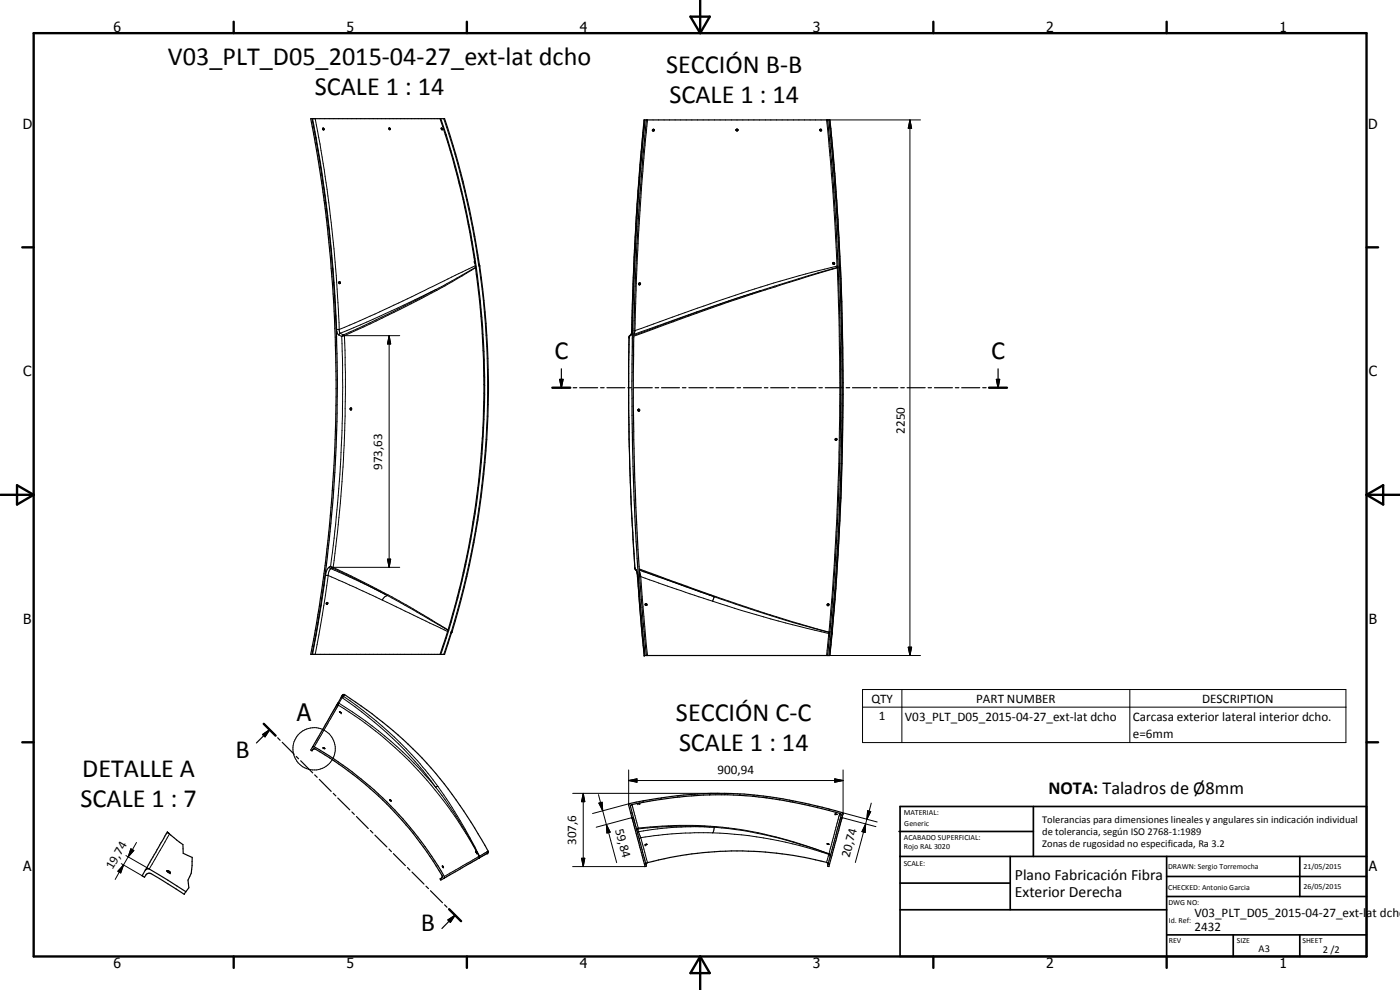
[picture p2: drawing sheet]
<svg xmlns="http://www.w3.org/2000/svg" width="420mm" height="297mm" viewBox="0 0 420 297" stroke-linecap="round" stroke-linejoin="round" font-family="sans-serif">
<g fill="none" stroke="#000" stroke-width=".35">
<path d="M93.2 35.6h40.2a250.7 250.7 0 0 1 10.5 43.9 252.4 252.4 0 0 1-10.5 116.8h-40.2a427 427 0 0 0 0-160.7zM93.6 35.6a430.4 430.4 0 0 1 0 160.7M96.8 38.5h.1a.24 .24 0 0 1 .3 .2 .24 .24 0 0 1-.2 .2zM97 38.4l.2 .4M97.2 38.8h.1M117 38.4h-.3a.25 .25 0 0 0 .1 .4 .25 .25 0 0 0 .3 0v-.1M117 38.4l.1 .2M117 38.4l.1 .3M117 38.6l.1 .1M117.1 38.6v.1M132.1 35.6a252.4 252.4 0 0 1 0 160.7M132.3 35.6a251.6 251.6 0 0 1 0 160.7"/>
<path d="M132.6 38.9l-.1-.5 .2 .5M132.6 38.9h.1M132.7 38.9h.1M193.3 36h55.8l1 10.7a848.6 848.6 0 0 1 2.9 71.6 764.2 764.2 0 0 1-3.9 78.4h-55.8l-2-23.9a3.2 3.2 0 0 0-.8-2.3l-.6-10.7a755.7 755.7 0 0 1-1.2-52l.1-6.8 .7-.8 .1-.8 .8-24.3 1.1-17.8zM193.6 36l-1.8 19.5-1.4 25.4a844.2 844.2 0 0 0-.4 59.1 773.2 773.2 0 0 0 3.6 56.7M194 36a792.9 792.9 0 0 0-3.9 75.5l.1 20.5 .6 20.3 1.3 22.6 1.9 21.8M196.2 39.1h-.1M196.2 38.9l-.2 .3-.2-.1M220.9 38.9l.2 .2 .3-.1a.29 .29 0 0 0-.3-.2 .29 .29 0 0 0-.2 .4 .29 .29 0 0 0 .4 0l.1-.3M246 38.9l.4-.1 .1 .4-.3 .1zM246.1 38.8l.4 .3M246.5 39.1h.1"/>
<path d="M248.4 36l2.2 26.7a845.3 845.3 0 0 1 1.6 40.2 815.2 815.2 0 0 1-2.9 84.2l-.9 9.6M248.8 36a825.6 825.6 0 0 1 0 160.7M142.4 78.4l.1 .6M250.1 78.8l-.1 .2 .4 .2M101.7 84.7l.3-.1 .1 .4-.3 .1zM101.9 84.5l.2 .5M192.1 85l-.1 .3-.2 .1M165.8 116.3h5.3M168 113.8h1l-.5 2.5zM168.5 110.7v5.6M172 116.3h1.1M174 116.3h5.4"/>
<path d="M180.2 116.3h1.1M182.1 116.3h5.4M188.4 116.3h1.1M189.5 100.1h.1M190.4 116.3h5.3M196.6 116.3h1.1M198.5 116.3h5.4M204.8 116.3h1.1M206.7 116.3h5.4M213 116.3h1.1M214.9 116.3h5.4M221.2 116.3h1"/>
<path d="M223.1 116.3h5.4M229.4 116.3h1.1M231.3 116.3h5.4M237.6 116.3h1M239.5 116.3h5.4M245.8 116.3h1M247.7 116.3h5.4M253.9 116.3h1.1M255.9 116.3h5.4M262.2 116.3h1M264.1 116.3h5.3M270.3 116.3h1.1"/>
<path d="M272.2 116.3h5.5M278.5 116.3h1.1M280.4 116.3h5.4M286.7 116.3h1.1M288.6 116.3h5.4M294.9 116.3h1M296.8 116.3h5.4M299 113.8h1l-.5 2.5zM299.5 110.7v5.6M105.3 122.6l.1 .4M105.3 122.8v.1M105.4 122.5l-.1 .1"/>
<path d="M105.4 122.5a.28 .28 0 0 0-.3 .1 .28 .28 0 0 0 .1 .4h.2M105.4 122.5v.5M105.4 122.5h.1M144.7 131.4v.1M191.6 122.8l-.2 .3 .3 .3M191.6 122.8h.2v.4M191.6 122.8l.4 .1-.3 .5M191.8 123.3l-.1 .1M250.8 131.7l.1 .4M251 131.6l-.3 .1M98.2 181h.1M98.3 180.9h.1"/>
<path d="M98.3 180.9l-.2 .4M193.6 181.3l.1 .3 .3 .1M193.6 181.3l.4-.2 .1 .4M193.6 181.3l.5 .2M194.1 181.5l-.1 .2M248.2 181.4l.4-.2 .2 .3-.4 .2zM248.8 181.4h-.4v.3M79.2 217.2l3.5 3.5M80.9 218.9l-3.9 4M101 211.7l-7.2 12.5M101 211.7h.1M102 213.7l-.1-.2 .5 .4-.3-.2"/>
<path d="M102.5 209.1l-1.5 2.6M102.5 209.1h.1M102.6 208.8l.5-.4a117.8 117.8 0 0 1 41.4 43.5l2.1 3.6-.1 .4-14.2 8.2-.2-.4a.72 .72 0 0 0 .6-1 104 104 0 0 0-38.4-38l-.7 .6-.4-.3 .6-.8M102.6 208.8h.1M102.6 208.8l-.1 .3M102.7 208.7h.1M78.8 220.4l2.1-1.5-1.4 2.2zM83.3 221.4l.8 .7M84.7 222.7l3.6 3.6M88.9 226.9l.7 .8M90.2 228.3l3.6 3.6M93.8 224.2l.5-.2a105.5 105.5 0 0 1 39 39l.1 .2-.2 .4"/>
<path d="M94.4 232.5l.8 .7M95.8 233.8l3.6 3.6M97.4 224.5l-.4-.2 .4 .4M97.4 224.5l.1 .1M97.5 224.6h.1M97.5 224.6l-.1 .1M100 238l.8 .8M101.4 239.4l3.6 3.6M105.6 243.6l.7 .7M107 245l3.5 3.6M111.2 249.2l.7 .7M112.5 250.6l3.6 3.5"/>
<path d="M116.7 254.8l.8 .7M117.3 240.3h.1M117.4 240.3l-.4-.4 .3 .4M117.4 240.3h.1M118.1 256.1l3.6 3.6M132.7 259.8l.3 .5zM142.7 255.4l.2 .4zM142.9 255.8l.1 .1M142.9 255.7l.1 .2M143 255.9h.1M143.7 257.5l-.1 .1M189.6 245.3l-.9-3.7 .1-.4a116.7 116.7 0 0 1 57.9 1l6.1 1.7 .2 .3-.3 1.1"/>
<path d="M189.6 245.4h.1M190.1 245.2l-.9-3.2 .2-.4a114.1 114.1 0 0 1 53.6 .2l9 2.3 .4 .3-.1 .8M190.1 245.2v.1M190.1 245.3l3.9 14.6-.4 .1-4-14.7M190.1 245.2l-.5 .1M191.6 241.1h-.2M191.6 241.1h-.1M191.8 241l-.1 .1M191.9 241l-.1 .1M192 241l-.4 .1M193.7 253.4h.4M193.7 253.4h.1"/>
<path d="M194.1 253.4h.1M248.2 253.2l.6 .2zM248.5 259.5l-.1-.5-.3-.3a106.2 106.2 0 0 0-48.8-1l-5.1 1.2-.3 .7M251 244.3h.1M251 244.3l-.4-.1 .5 .2M251.1 244.3l.1 .1M252.3 245.3l-3.9 14.6 .4 .1 3.9-14.7M252.3 245.2v.1M252.3 245.2l.4 .1M43.6 261.1l6.6-11.5 4.7 3.8 .1 2.6 2.7 1.3-.1 1.1a10.7 10.7 0 0 1-1.2 5.7l.3 2.3-.9 1.1M43.6 261.1l-.9 1.7 .7 .4a1.42 1.42 0 0 1 1.9-1.1l10 6.3 .5-.9M43.6 261.1a.91 .91 0 0 1 1.2-.4l11 6.8"/>
<path d="M50.1 261.2l.6 .2 .4 .5-.6-.2zM50.1 261.4h.1M122.3 260.3l.7 .8M123.6 261.7l3.6 3.6M127.8 265.9l.8 .7M129.2 267.3l3.6 3.5M133.3 263.4h.1M133.4 271.5l.7 .7M134.4 276l2.2-1.4-1.4 2.1zM134.8 272.8l3.6 3.6M136.6 274.6l-4 4"/>
<circle cx="196.1" cy="39.1" r=".29"/>
<circle cx="250.2" cy="79" r=".28"/>
<circle cx="191.9" cy="85.2" r=".28"/>
<circle cx="250.9" cy="131.9" r=".28"/>
<circle cx="98.1" cy="181.1" r=".25"/>
</g>
<g fill="none" stroke="#000" stroke-width=".3">
<path d="M93.8 35.6a410.9 410.9 0 0 1 6.5 49.2l.7 14.1M94.6 35.6a395.2 395.2 0 0 1 6.3 47.1l.9 16.1M133.2 35.6a245.4 245.4 0 0 1 10.4 43.8M193.3 36a808.6 808.6 0 0 0-3.7 63.4M194.3 36l-1.7 19.2-1 15.8-1 28.2M249 36l1.7 18.8 1.5 24.9M273.1 36l.5 2.5h-1zM273.1 36v160.7M276.3 36h-28.2l1.9 21.6 1.2 22.2M142.7 79.8l-14.1 6.7a414.5 414.5 0 0 1-26.8 12.3M143.6 79.4l.2 .4M143.8 79.8v.1"/>
<path d="M143.8 79.9a254 254 0 0 1-8.3 109.6M143.8 79.3l-.2 .1M143.8 79.3h.1M143.9 79.5l-.1 .3M144 79.8h.1M144 79.8l-.2 .1M251.2 79.8l.3 .1M251.2 79.8v.5M251.2 79.8a378 378 0 0 0-40 12l-20.6 7.4M252.2 79.7h.1M252.2 79.7v.4M101 98.9l.2 1 .5 .6"/>
<path d="M101.8 98.8l.3 1.2M101.8 98.8l-.8 .1M102.1 100l1 .5 .1 .3M102.1 100l-.4 .5M130.8 86.9l.3 .2M130.8 86.9a436.9 436.9 0 0 1-27.6 13.6M130.8 86.9l-17 8.1-11.7 5M131.1 87.1a425.6 425.6 0 0 1-27.7 13.6M142.7 80.3l-11.6 6.8M142.7 80.2l-11.9 6.7M189.6 99.4h.1M189.6 99.4l-.2 1.1"/>
<path d="M190.6 99.2h-.4M216.2 91.2l-26 9.4M223.3 88.8l-33.1 11.5 .4-1.1M228.1 87.2h.1M228.1 87.2l-7.2 2.3M228.2 87.2v.1M228.2 87.3v.2M228.2 87.5l-9.5 3.1-28.5 10.3M251.2 80.3h.3M251.2 80.3v.1M251.2 80.3l-23.1 6.9M251.2 80.3h.1"/>
<path d="M251.2 80.4l-23 7.1M251.3 80.3l.7 27.6-.3 31.2-1.4 30.7-1.6 19.9M251.3 80.3l-.1 .1M251.3 80.3l.2 .1M252.2 80.2a864.1 864.1 0 0 1-.9 89.6l-1.6 20M252.2 80.2h.1M252.2 80.1v.1M101.7 100.5l.9 .5M102.6 101a409.7 409.7 0 0 1-3.4 68.9M103.2 100.5l.2 .2M103.2 100.5l-.6 .5M103.2 100.8l-.6 .2"/>
<path d="M103.4 100.7a397.9 397.9 0 0 1-3.4 69.5M116.8 100.7l.5 2.5h-1zM116.8 100.7v69.5M120 100.7l-16.8 .1M188.8 101.3h.1M188.8 101.3v30.4l.6 19.6 1.1 19M188.8 101h.1M189 100.7l-.2 .6M189.4 100.5l-.5 .5M189.5 100.2l-.1 .3M97.7 172.5l.8 .2M97.7 172.5l-1.3 9.1-2.6 14.7"/>
<path d="M98.5 172.7l16.2 7.3M98.5 172.7l-1.8 11.9-2.1 11.7M98.9 170.1l.4 .5M98.9 170.1l-.8 .9-.4 1.5M99.2 169.9l.5 .5M99.2 169.9l.6 .3M99.2 169.9l-.3 .2M99.3 170.6l7.9 3.6 7.2 3.5M99.3 170.6l-.7 1.1-.1 1M99.7 170.4h.1M99.7 170.4l-.4 .2M99.8 170.4l7.6 3.7 7.9 4.1"/>
<path d="M99.8 170.2l-.1 .2M99.8 170.2h20.2M100 170.2l17.7 8.9 16.7 9.9M100 170.2l-.2 .2M115.3 178.2l1 .5-.9 .4-.7 .9M115.3 178.2l19.1 10.9M116.3 167.8h1l-.5 2.4zM190.5 170.3v.1M190.5 170.3l.1 .3M190.6 170.6l.1 .3M190.6 170.6l.2 .3M190.8 170.9l.2 .2"/>
<path d="M190.8 170.9l.4 .7 .1 1.2M191.3 172.8h.1M191.3 172.8l2 23.9M191.8 171.3l.5 1.7M191.8 171.1l7.1 2.4M191.8 170.9l14.1 5.2M191.8 170.7l28.7 10.3 17.8 5.7 10.4 3M192 173h.3M192.3 173l2 23.7M192.3 173l21.6 7.4M200.3 174l2.8 1M205.9 176l1.4 .6"/>
<path d="M207.3 176.6l4.2 1.5M207.3 176.5l4.2 1.6M211.5 178.1l20.2 6.7 17 4.9M214.4 179.1l-.5 1.3M114.7 180l19.6 9.5M135.3 189.9h.2M135.3 189.9l-2.1 6.4M135.4 189.5l.2 .2M135.4 189.5l-.1 .4M135.5 189.9v.1M135.5 189.5l.2 .1M135.5 189.5h-.1"/>
<path d="M135.6 189.7v.1M213.9 180.4a361.9 361.9 0 0 0 34.8 9.7M248.7 190.1l-.6 6.6h28.2M248.7 189.7h.1M248.7 189.7h.4M248.7 189.7v.4M249 190l-.3 .1M249 189.7h-.3M249.7 190.2h.1M249.7 190.2l-.7 6.5M249.7 189.8v.4M249.7 189.8l.1 .1"/>
<path d="M272.6 194.2h1l-.5 2.5zM101.4 210.9h.1M101.4 210.9l.3 .1M101.5 211.6l-7.2 12.5M101.5 211.6l-.5 .1M101.5 211.6a117 117 0 0 1 42.3 45.4M101.7 211l-.2 .6M101.7 211a114.9 114.9 0 0 1 29.1 25.2M102.4 209.3h.3M102.7 209.3l-1 1.7M102.7 209.3a113.9 113.9 0 0 1 28.1 26.9M103 209l-.3 .3"/>
<path d="M103 209h.1M103.1 208.9h.1M103.1 208.9l-.1 .1M103.1 208.9l-.3-.1-.3 .3M103.1 208.9a113.1 113.1 0 0 1 28.3 27.1M103.3 208.5l-.2 .4M103.3 208.5h.1M103.4 208.4l-.1 .1M103.4 208.4h.1M258.9 206.9h145v15.9h-145zM258.9 212.2h145M270.7 206.9v15.9"/>
<path d="M339.1 206.9v15.9M130.8 236.2l2.7 3.7 4.2 6.3 6.1 10.7M131.4 236a150.5 150.5 0 0 1 12.5 20.9M131.4 236l-.6 .2M171.9 238h44M175 238l.5 2.5h-1zM175 238v22M179.6 238.4l2.4 9M188.7 234.2l2.5-.5v1zM188.7 231v10.5M188.7 234.2h64.3M198.6 239.4l-.5 .5"/>
<path d="M203.7 238.7l-.5 .5M208.6 238.3l-.4 .5M213.4 238l-.5 .5M217.9 238l-.4 .5M222.2 238.2l-.4 .4M226.4 238.5l-.4 .4M230.4 239l-.4 .4M234.3 239.6l-.4 .3M250.5 233.7l2.5 .5-2.5 .5zM253 231v13.2M36.4 259.1l7 4.1M37.1 259.5l-.9 2.4-.8-.5z"/>
<path d="M37.1 259.5l-2.5 4.4M38.5 257.1l-1.4 2.4M39.3 254.7l.9 .5-1.7 1.9zM41 252.8l-2.5 4.3M50.9 250.2l-6.1 10.5-7-4M143.8 256.9v.1M143.8 257l-.1 .5M143.8 257l-10.5 6M143.8 256.9l.1 .4M143.8 256.9h.1M143.9 257.3l-.1 .2M143.9 256.9l.1 .4-.4 .3"/>
<path d="M146.5 255.4h.1M146.5 255.4l-2.6 1.5M174.5 257.5h1l-.5 2.5zM179.7 241l1-.3 .2 2.5zM182 247.4l1.1 2.3-1 .2zM182 247.4l3.1 11.4M189 241.1l-11.2 3M189.7 241.4l1.8 7.1M189.7 243.8l-.4 .3M190.1 245.2l-11.2 3M191.4 248.5v.1M191.4 248.6v.1"/>
<path d="M191.4 248.7h.1M191.4 248.7l.2 .9M191.5 248.5l-.3 .2-.1 .4 .3-.4M191.5 248.5a113.9 113.9 0 0 1 53.8 6.4l3.4 1.3M191.5 248.5v.2M191.6 249.6l.7 1.7M191.6 249.6l-.3 .2M192.3 251.3l2 7.5M192.3 251.3l-.3 .2-.1 .5M193.2 240.2l-.5 .6M211.5 248.1h-4.2a87.6 87.6 0 0 0-15.7 1.5M212.9 248.1l1.5 .1"/>
<path d="M213.9 249.9a111.2 111.2 0 0 0-21.6 1.4M213.9 249.9a121.1 121.1 0 0 1 34.8 6.4M214.4 248.2l-.5 1.7M214.4 248.2l-11.5-.3-11.4 .8M214.4 248.2a132.3 132.3 0 0 1 34.3 8M238.1 240.3l-.4 .4M241.8 241l-.3 .4M245.4 241.9l-.3 .3M248.7 256.3h.1M248.7 256.3l-.6 2.4M248.7 256.3l.4 .4v.3M248.7 256.2h.1"/>
<path d="M248.7 256.2h.2M248.7 256.2v.1M248.8 256.2h-.1M248.8 256.2h.1M248.9 256.2l.2 .1M249 242.8l-.3 .4M249.1 256.3l.1 .2M249.2 256.5v.1M249.2 256.5v.3M252 244.1l-3.2 12.1M252 244.1h.1M252.3 245.2l10.6 2.8"/>
<path d="M252.5 243.8l-.3 .3M252.7 243.8l10.6 2.8M259.8 247.2l-.1 2.6-1-.3zM260.2 245.8l-3.5 13M260.4 243.2l.9 .3-1.1 2.3zM261.5 241l-1.3 4.8M171.9 260h21.7"/>
<circle cx="94.3" cy="224.7" r="6.4"/>
</g>
<g fill="#000">
<circle cx="193.3" cy="36" r=".18"/>
<circle cx="189.5" cy="100.2" r=".18"/>
<circle cx="193.3" cy="196.7" r=".18"/>
<circle cx="102.4" cy="213.9" r=".18"/>
<circle cx="102.8" cy="208.6" r=".18"/>
<circle cx="97" cy="224.3" r=".18"/>
<circle cx="117" cy="239.9" r=".18"/>
<circle cx="50.2" cy="249.6" r=".18"/>
<circle cx="143" cy="255.9" r=".18"/>
<circle cx="146.3" cy="255.9" r=".18"/>
<circle cx="190.1" cy="245.2" r=".18"/>
<circle cx="191.4" cy="241.1" r=".18"/>
<circle cx="192" cy="241" r=".18"/>
<circle cx="193.6" cy="253.5" r=".18"/>
<circle cx="250.6" cy="244.2" r=".18"/>
<circle cx="252.3" cy="245.2" r=".18"/>
<circle cx="51.1" cy="261.9" r=".18"/>
</g>
<g fill="none" stroke="#000" stroke-width=".71">
<path d="M10.1 9.9h400v277.1h-400zM70.1 6.5v3.4M140.1 6.5v3.4M207.2 5h5.8l-2.9 4.9zM210.1 0v9.9M280.1 6.5v3.4M350.1 6.5v3.4M6.7 74.2h3.4M410.1 74.2h3.5M165.8 116.3h5.3M296.8 116.3h5.4M.1 148.5h10"/>
<path d="M5.1 145.6l5 2.9-5 2.9zM410.1 148.5h10M410.1 148.5l5-2.9v5.8zM79.2 217.2l3.5 3.5M6.7 222.7h3.4M410.1 222.7h3.5M134.8 272.8l3.6 3.6M70.1 287v3.4M140.1 287v3.4M210.1 287v10M210.1 287l2.9 5h-5.8zM280.1 287v3.4"/>
<path d="M350.1 287v3.4"/>
</g>
<g fill="none" stroke="#000" stroke-width=".51">
<path d="M269.8 249.5h40.3M270.1 242h140v45h-140zM270.1 257h140M303.2 257v16M310.1 242v15M350.1 257v30M390.1 257v12M270.1 265h33.1M270.1 273h80M350.1 269h60M350.1 263h60M350.1 280.5h60"/>
<path d="M370.1 280.5v6.5M390.1 280.5v6.5"/>
</g>
<g fill="#000">
<path d="M273.1 36l.5 2.5h-1zM116.8 100.7l.5 2.5h-1zM168 113.8h1l-.5 2.5zM299 113.8h1l-.5 2.5zM116.3 167.8h1l-.5 2.4zM272.6 194.2h1l-.5 2.5zM78.8 220.4l2.1-1.5-1.4 2.2zM188.7 234.2l2.5-.5v1zM250.5 233.7l2.5 .5-2.5 .5zM39.3 254.7l.9 .5-1.7 1.9zM174.5 257.5h1l-.5 2.5zM175 238l.5 2.5h-1z"/>
<path d="M179.7 241l1-.3 .2 2.5zM182 247.4l1.1 2.3-1 .2zM259.8 247.2l-.1 2.6-1-.3zM260.4 243.2l.9 .3-1.1 2.3zM37.1 259.5l-.9 2.4-.8-.5zM134.4 276l2.2-1.4-1.4 2.1z"/>
</g>
<g font-size="7.9">
<text x="50.4" y="19.6">V03_PLT_D05_2015-04-27_ext-lat dcho</text>
<text x="199.9" y="21.9">SECCIÓN B-B</text>
<text x="94.5" y="28.5">SCALE 1 : 14</text>
<text x="200.9" y="30.9">SCALE 1 : 14</text>
<text x="166.4" y="107.8">C</text>
<text x="297.4" y="107.8">C</text>
<text x="202.8" y="216.2">SECCIÓN C-C</text>
<text x="70.6" y="227.5">B</text>
<text x="203.8" y="225.2">SCALE 1 : 14</text>
<text x="24.7" y="233.2">DETALLE A</text>
<text x="24.1" y="242.2">SCALE 1 : 7</text>
<text x="126.3" y="279.4">B</text>
</g>
<text font-size="7.2" x="89.1" y="216.4">A</text>
<text font-size="5.5" x="314.7" y="238.3">NOTA: Taladros de Ø8mm</text>
<g font-size="4.7">
<text x="304.6" y="263.9">Plano Fabricación Fibra</text>
<text x="304.6" y="269.3">Exterior Derecha</text>
</g>
<g font-size="4.2">
<text x="34" y="9.6">6</text>
<text x="104" y="9.6">5</text>
<text x="174" y="9.6">4</text>
<text x="244" y="9.6">3</text>
<text x="314" y="9.6">2</text>
<text x="384" y="9.6">1</text>
<text x="6.8" y="38.7">D</text>
<text x="410.6" y="38.7">D</text>
<text x="7" y="112.9">C</text>
<text x="410.8" y="112.9">C</text>
<text x="7" y="187.1">B</text>
<text x="410.8" y="187.1">B</text>
<text x="7" y="261.4">A</text>
<text x="410.8" y="261.4">A</text>
<text x="34" y="290.4">6</text>
<text x="104" y="290.4">5</text>
<text x="174" y="290.4">4</text>
<text x="244" y="290.4">3</text>
<text x="314" y="290.4">2</text>
<text x="384" y="290.4">1</text>
</g>
<g font-size="3.9">
<text x="271.5" y="130.1" transform="rotate(-90 271.5 130.1)">2250</text>
<text x="114.7" y="141" transform="rotate(-90 114.7 141)">973,63</text>
<text x="261.5" y="210.8">QTY</text>
<text x="292.9" y="210.8">PART NUMBER</text>
<text x="360.8" y="210.8">DESCRIPTION</text>
<text x="263.8" y="216.1">1</text>
<text x="271.6" y="216.2">V03_PLT_D05_2015-04-27_ext-lat dcho</text>
<text x="340" y="216.2">Carcasa exterior lateral interior dcho.</text>
<text x="340" y="221.5">e=6mm</text>
<text x="215.3" y="232.2">900,94</text>
<text x="184.6" y="248.9" transform="rotate(75 184.6 248.9)">59,84</text>
<text x="173" y="253.5" transform="rotate(-90 173 253.5)">307,6</text>
<text x="254.9" y="257.5" transform="rotate(-75 254.9 257.5)">20,74</text>
<text x="33.8" y="261.2" transform="rotate(-60 33.8 261.2)">19,74</text>
<text x="358.5" y="275.1">V03_PLT_D05_2015-04-27_ext-lat dcho</text>
<text x="358.5" y="279.4">2432</text>
</g>
<g font-size="3.1">
<text x="312.7" y="246.8">Tolerancias para dimensiones lineales y angulares sin indicación individual</text>
<text x="312.7" y="250.4">de tolerancia, según ISO 2768-1:1989</text>
<text x="312.7" y="254">Zonas de rugosidad no especificada, Ra 3.2</text>
<text x="377.7" y="285.6">A3</text>
<text x="397" y="285.9">2 /2</text>
</g>
<g font-size="2.4">
<text x="271.2" y="244.4">MATERIAL:</text>
<text x="271.3" y="252">ACABADO SUPERFICIAL:</text>
<text x="271.4" y="247.9">Generic</text>
<text x="271.3" y="254.6">Rojo RAL 3020</text>
<text x="271.2" y="259.7">SCALE:</text>
<text x="350.6" y="260.8">DRAWN: Sergio Torremocha</text>
<text x="391.2" y="260.6">21/05/2015</text>
<text x="350.6" y="267">CHECKED: Antonio Garcia</text>
<text x="391.2" y="266.7">26/05/2015</text>
<text x="350.6" y="271.4">DWG NO:</text>
<text x="350.8" y="276.9">Id. Ref:</text>
<text x="350.8" y="282.8">REV</text>
<text x="371.2" y="282.9">SIZE</text>
<text x="390.9" y="282.9">SHEET</text>
</g>
</svg>
